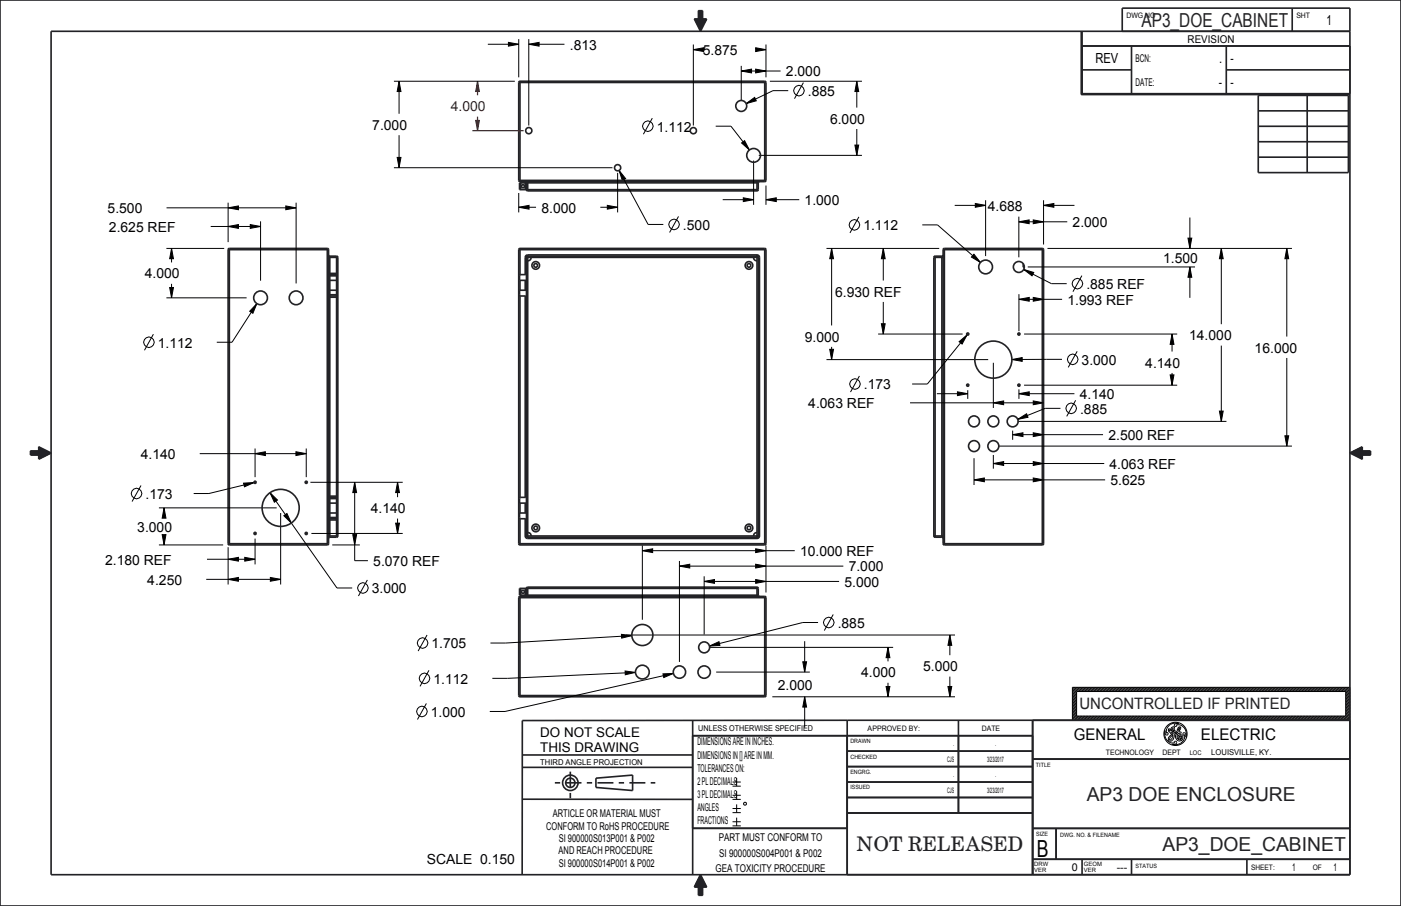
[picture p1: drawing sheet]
<svg xmlns="http://www.w3.org/2000/svg" width="432mm" height="279mm" viewBox="0 0 432 279" stroke-linecap="round" stroke-linejoin="round" font-family="sans-serif">
<g fill="none" stroke="#000" stroke-width=".31">
<path d="M156.7 13.1l3.2 .6-3.2 .5zM163 13.7l3.2-.6v1.1zM213.7 15.3l3.2-.6v1.2zM232.9 14.7l3.2 .6-3.2 .6zM123 25.1l.6 3.1h-1.2zM201 36.4l-2.7 5M228.5 21.9l3.1-.6v1.2zM230 31.9l2.6-1.9 .5 1.1zM232.9 21.3l3.2 .6-3.2 .6zM247.6 25.5l-2.7 4.9M264.1 25.1l.6 3.1h-1.2zM122.4 48.5h1.2l-.6 3.2z"/>
<path d="M190.8 52.6l2 2.5-1 .5zM228.6 44.1l.9-.7 1.5 2.8zM263.5 44.7h1.2l-.6 3.2zM52.9 76.6l.6 3.2h-1.2zM70.3 69.8l3.2-.5v1.1zM70.3 64.1l3.2-.6v1.2zM77.1 69.3l3.2 .5-3.2 .6zM88.1 63.5l3.2 .6-3.2 .6zM159.9 63.9l3.2-.6v1.2zM187.2 63.3l3.2 .6-3.2 .6zM209.1 66.7l-2.7 5M229.1 61l3.2 .6-3.2 .6z"/>
<path d="M236.1 61.6l3.2-.6v1.2zM256.3 76.6l.6 3.2h-1.2zM264.7 66.9l-2.7 4.9M272.2 76.6l.6 3.2h-1.1zM300.2 78.4l2 2.5-2.8-1.6zM300.6 62.8l3.2 .5-3.2 .6zM314 68.4l3.2-.6v1.2zM318.5 67.8l3.1 .6-3.1 .6zM321.6 63.3l3.2-.5v1.1zM366.1 73.4h1.2l-.6 3.2zM376.4 76.6l.6 3.2h-1.2zM396.6 76.6l.6 3.2h-1.2z"/>
<path d="M52.3 88.7h1.2l-.6 3.2zM79.2 93.6l-1.3 3-.9-.6zM271.7 99.8h1.1l-.6 3.2zM314 92.3l3.2-.6v1.2zM315.5 83.1l3.1 .9-.5 1.1zM318.5 91.7l3.1 .6-3.1 .6zM333.4 85l-2.7 5M366.7 82.3l.6 3.2h-1.2zM47.3 103.1l-2.8 4.9M255.7 107.7h1.2l-.6 3.2zM264.9 115.9l-2.8 5M295.6 105.4l2.5-2.1-1.6 2.8z"/>
<path d="M311.9 110.9l3.1-.6v1.1zM332 108.3l-2.8 5M360.7 115.6h1.1l-.6 3.2zM361.2 103l.6 3.2h-1.1zM78.6 139.9l3.2-.6v1.2zM91.2 139.3l3.2 .6-3.2 .6zM295.1 120.8l3.2 .6-3.2 .6zM306.2 124.2l3.1-.6v1.2zM312.1 134l3.2-.5v1.1zM313.7 129.3l2.7-1.7 .4 1.1zM314 121.4l3.2-.6v1.2zM318.5 133.5l3.1 .5-3.1 .6z"/>
<path d="M318.5 123.6l3.1 .6-3.1 .6zM331.5 123.5l-2.7 4.9M375.8 126.8h1.2l-.6 3.2zM396 134.4h1.2l-.6 3.2zM43.5 149.7l-2.8 5M50.6 156.6l.5 3.2h-1.1zM75.1 149l3.2-.2-3 1.3zM83.2 151.9l2.3 2.3-.9 .7zM87.5 159l.9-.6 1.4 2.9zM109.3 148.7l.6 3.2h-1.2zM122.5 148.7l.6 3.2h-1.2zM300.2 148l3.2-.6v1.2z"/>
<path d="M306.2 142.9l3.1-.5v1.1zM318.5 147.4l3.1 .6-3.1 .6zM318.5 142.4l3.1 .5-3.1 .6zM50 164.9h1.1l-.5 3.2zM70.3 178.7l3.2-.6v1.2zM70.3 172.5l3.2-.6v1.2zM75.4 171.9l3.2 .6-3.2 .6zM83.3 178.1l3.2 .6-3.2 .6zM108.7 164.9h1.2l-.6 3.2zM113.2 178.9l-2.7 4.9M121.9 161.3h1.2l-.6 3.2zM198 169.8l3.2-.6v1.2z"/>
<path d="M209.4 174.6l3.2-.6v1.2zM217 179.3l3.2-.6v1.2zM232.9 178.7l3.2 .6-3.2 .6zM232.9 174l3.2 .6-3.2 .6zM232.9 169.2l3.2 .6-3.2 .6zM131.6 195.8l-2.7 5M191.5 195.6l3.2 .4-3.1 .8zM218.7 199.2l2.9-1.3 .3 1.1zM256.8 189.5l-2.7 5M273.7 199.6l.6 3.2h-1.2zM292.8 195.8l.5 3.2h-1.1zM131.4 216.9l-2.7 5"/>
<path d="M132.2 206.7l-2.7 5M192.7 206.9l3.2 .5-3.2 .7zM204.3 207.8l3.3-.1-3 1.3zM247.4 204.1h1.2l-.6 3.2zM248 214.9l.6 3.2h-1.2zM273.1 211.7h1.2l-.6 3.2zM292.2 211.7h1.1l-.5 3.2zM330.5 212h85.6v10.1h-85.6zM330.9 212l-.4 .4M331.4 212l-.9 .8M331.8 213.3h83v7.5h-83zM331.8 219.8l-1.3 1.3"/>
<path d="M331.8 219.3l-1.3 1.3M331.8 218.9l-1.3 1.3M331.8 218.4l-1.3 1.3M331.8 217.9l-1.3 1.3M331.8 217.5l-1.3 1.3M331.8 217l-1.3 1.3M331.8 216.6l-1.3 1.3M331.8 216.1l-1.3 1.3M331.8 215.7l-1.3 1.3M331.8 215.2l-1.3 1.3M331.8 214.7l-1.3 1.3M331.8 214.3l-1.3 1.3"/>
<path d="M331.8 213.8l-1.3 1.3M331.8 213.4l-1.3 1.3M331.8 212l-1.3 1.3M332.3 212l-1.8 1.7M332.8 212l-2.3 2.2M333.2 212l-1.3 1.3M333.7 212l-1.3 1.3M334.1 212l-1.3 1.3M334.6 212l-1.3 1.3M335.1 212l-1.3 1.3M335.5 212l-1.3 1.3M336 212l-1.3 1.3"/>
<path d="M336.4 212l-1.3 1.3M336.9 212l-1.3 1.3M337.3 212l-1.3 1.3M337.8 212l-1.3 1.3M338.3 212l-1.3 1.3M338.7 212l-1.3 1.3M339.2 212l-1.3 1.3M339.6 212l-1.3 1.3M340.1 212l-1.3 1.3M340.5 212l-1.2 1.3M341 212l-1.3 1.3M341.5 212l-1.3 1.3"/>
<path d="M341.9 212l-1.3 1.3M342.4 212l-1.3 1.3M342.8 212l-1.3 1.3M343.3 212l-1.3 1.3M343.8 212l-1.3 1.3M344.2 212l-1.3 1.3M344.7 212l-1.3 1.3M345.1 212l-1.3 1.3M345.6 212l-1.3 1.3M346 212l-1.2 1.3M346.5 212l-1.3 1.3M347 212l-1.3 1.3"/>
<path d="M347.4 212l-1.3 1.3M347.9 212l-1.3 1.3M348.3 212l-1.3 1.3M348.8 212l-1.3 1.3M349.3 212l-1.3 1.3M349.7 212l-1.3 1.3M350.2 212l-1.3 1.3M350.6 212l-1.3 1.3M351.1 212l-1.3 1.3M351.5 212l-1.2 1.3M352 212l-1.3 1.3M352.5 212l-1.3 1.3"/>
<path d="M352.9 212l-1.3 1.3M353.4 212l-1.3 1.3M353.8 212l-1.3 1.3M354.3 212l-1.3 1.3M354.8 212l-1.3 1.3M355.2 212l-1.3 1.3M355.7 212l-1.3 1.3M356.1 212l-1.3 1.3M356.6 212l-1.3 1.3M357 212l-1.3 1.3M357.5 212l-1.3 1.3M358 212l-1.3 1.3"/>
<path d="M358.4 212l-1.3 1.3M358.9 212l-1.3 1.3M359.3 212l-1.3 1.3M359.8 212l-1.3 1.3M360.3 212l-1.3 1.3M360.7 212l-1.3 1.3M361.2 212l-1.3 1.3M361.6 212l-1.3 1.3M362.1 212l-1.3 1.3M362.5 212l-1.3 1.3M363 212l-1.3 1.3M363.5 212l-1.3 1.3"/>
<path d="M363.9 212l-1.3 1.3M364.4 212l-1.3 1.3M364.8 212l-1.3 1.3M365.3 212l-1.3 1.3M365.7 212l-1.2 1.3M366.2 212l-1.3 1.3M366.7 212l-1.3 1.3M367.1 212l-1.3 1.3M367.6 212l-1.3 1.3M368 212l-1.3 1.3M368.5 212l-1.3 1.3M369 212l-1.3 1.3"/>
<path d="M369.4 212l-1.3 1.3M369.9 212l-1.3 1.3M370.3 212l-1.3 1.3M370.8 212l-1.3 1.3M371.2 212l-1.2 1.3M371.7 212l-1.3 1.3M372.2 212l-1.3 1.3M372.6 212l-1.3 1.3M373.1 212l-1.3 1.3M373.5 212l-1.3 1.3M374 212l-1.3 1.3M374.5 212l-1.3 1.3"/>
<path d="M374.9 212l-1.3 1.3M375.4 212l-1.3 1.3M375.8 212l-1.3 1.3M376.3 212l-1.3 1.3M376.7 212l-1.3 1.3M377.2 212l-1.3 1.3M377.7 212l-1.3 1.3M378.1 212l-1.3 1.3M378.6 212l-1.3 1.3M379 212l-1.3 1.3M379.5 212l-1.3 1.3M380 212l-1.3 1.3"/>
<path d="M380.4 212l-1.3 1.3M380.9 212l-1.3 1.3M381.3 212l-1.3 1.3M381.8 212l-1.3 1.3M382.2 212l-1.3 1.3M382.7 212l-1.3 1.3M383.2 212l-1.3 1.3M383.6 212l-1.3 1.3M384.1 212l-1.3 1.3M384.5 212l-1.3 1.3M385 212l-1.3 1.3M385.5 212l-1.3 1.3"/>
<path d="M385.9 212l-1.3 1.3M386.4 212l-1.3 1.3M386.8 212l-1.3 1.3M387.3 212l-1.3 1.3M387.7 212l-1.3 1.3M388.2 212l-1.3 1.3M388.7 212l-1.3 1.3M389.1 212l-1.3 1.3M389.6 212l-1.3 1.3M390 212l-1.3 1.3M390.5 212l-1.3 1.3M390.9 212l-1.2 1.3"/>
<path d="M391.4 212l-1.3 1.3M391.9 212l-1.3 1.3M392.3 212l-1.3 1.3M392.8 212l-1.3 1.3M393.2 212l-1.3 1.3M393.7 212l-1.3 1.3M394.2 212l-1.3 1.3M394.6 212l-1.3 1.3M395.1 212l-1.3 1.3M395.5 212l-1.3 1.3M396 212l-1.3 1.3M396.4 212l-1.2 1.3"/>
<path d="M396.9 212l-1.3 1.3M397.4 212l-1.3 1.3M397.8 212l-1.3 1.3M398.3 212l-1.3 1.3M398.7 212l-1.3 1.3M399.2 212l-1.3 1.3M399.7 212l-1.3 1.3M400.1 212l-1.3 1.3M400.6 212l-1.3 1.3M401 212l-1.3 1.3M401.5 212l-1.3 1.3M401.9 212l-1.3 1.3"/>
<path d="M402.4 212l-1.3 1.3M402.9 212l-1.3 1.3M403.3 212l-1.3 1.3M403.8 212l-1.3 1.3M404.2 212l-1.3 1.3M404.7 212l-1.3 1.3M405.2 212l-1.3 1.3M405.6 212l-1.3 1.3M406.1 212l-1.3 1.3M406.5 212l-1.3 1.3M407 212l-1.3 1.3M407.4 212l-1.3 1.3"/>
<path d="M407.9 212l-1.3 1.3M408.4 212l-1.3 1.3M408.8 212l-1.3 1.3M409.3 212l-1.3 1.3M409.7 212l-1.3 1.3M410.2 212l-1.3 1.3M410.7 212l-1.3 1.3M411.1 212l-1.3 1.3M411.6 212l-1.3 1.3M412 212l-1.3 1.3M412.5 212l-1.3 1.3M412.9 212l-1.3 1.3"/>
<path d="M413.4 212l-1.3 1.3M413.9 212l-1.3 1.3M414.3 212l-1.3 1.3M414.8 212l-1.3 1.3M415.2 212l-1.3 1.3M415.7 212l-1.3 1.3M416.1 219.8l-2.3 2.3M416.1 219.4l-1.3 1.3M416.1 218.9l-1.3 1.3M416.1 218.5l-1.3 1.3M416.1 218l-1.3 1.3M416.1 217.6l-1.3 1.3"/>
<path d="M416.1 217.1l-1.3 1.3M416.1 216.6l-1.3 1.3M416.1 216.2l-1.3 1.3M416.1 215.7l-1.3 1.3M416.1 215.3l-1.3 1.3M416.1 214.8l-1.3 1.3M416.1 214.4l-1.3 1.2M416.1 213.9l-1.3 1.3M416.1 213.4l-1.3 1.3M416.1 213l-1.3 1.3M416.1 212.5l-1.3 1.3M416.1 212.1l-1.3 1.3"/>
<path d="M331.8 220.7l-1.3 1.3M331.8 220.2l-1.3 1.3M332.1 220.8l-1.3 1.3M332.6 220.8l-1.3 1.3M333.1 220.8l-1.3 1.3M333.5 220.8l-1.3 1.3M334 220.8l-1.3 1.3M334.4 220.8l-1.3 1.3M334.9 220.8l-1.3 1.3M335.4 220.8l-1.3 1.3M335.8 220.8l-1.3 1.3M336.3 220.8l-1.3 1.3"/>
<path d="M336.7 220.8l-1.3 1.3M337.2 220.8l-1.3 1.3M337.6 220.8l-1.3 1.3M338.1 220.8l-1.3 1.3M338.6 220.8l-1.3 1.3M339 220.8l-1.3 1.3M339.5 220.8l-1.3 1.3M339.9 220.8l-1.3 1.3M340.4 220.8l-1.3 1.3M340.8 220.8l-1.2 1.3M341.3 220.8l-1.3 1.3M341.8 220.8l-1.3 1.3"/>
<path d="M342.2 220.8l-1.3 1.3M342.7 220.8l-1.3 1.3M343.1 220.8l-1.3 1.3M343.6 220.8l-1.3 1.3M344.1 220.8l-1.3 1.3M344.5 220.8l-1.3 1.3M345 220.8l-1.3 1.3M345.4 220.8l-1.3 1.3M345.9 220.8l-1.3 1.3M346.3 220.8l-1.2 1.3M346.8 220.8l-1.3 1.3M347.3 220.8l-1.3 1.3"/>
<path d="M347.7 220.8l-1.3 1.3M348.2 220.8l-1.3 1.3M348.6 220.8l-1.3 1.3M349.1 220.8l-1.3 1.3M349.6 220.8l-1.3 1.3M350 220.8l-1.3 1.3M350.5 220.8l-1.3 1.3M350.9 220.8l-1.3 1.3M351.4 220.8l-1.3 1.3M351.8 220.8l-1.3 1.3M352.3 220.8l-1.3 1.3M352.8 220.8l-1.3 1.3"/>
<path d="M353.2 220.8l-1.3 1.3M353.7 220.8l-1.3 1.3M354.1 220.8l-1.3 1.3M354.6 220.8l-1.3 1.3M355.1 220.8l-1.3 1.3M355.5 220.8l-1.3 1.3M356 220.8l-1.3 1.3M356.4 220.8l-1.3 1.3M356.9 220.8l-1.3 1.3M357.3 220.8l-1.3 1.3M357.8 220.8l-1.3 1.3M358.3 220.8l-1.3 1.3"/>
<path d="M358.7 220.8l-1.3 1.3M359.2 220.8l-1.3 1.3M359.6 220.8l-1.3 1.3M360.1 220.8l-1.3 1.3M360.6 220.8l-1.3 1.3M360.9 227.2l.6-.5a1.71 1.71 0 0 1-.9 1.5l-.1-.3zM361 220.8l-1.3 1.3M361.4 224.5l.2 .1-.1 .3-.5 .6zM361.5 220.8l-1.3 1.3M361.9 220.8l-1.3 1.3M362 229h.1M362.4 220.8l-1.3 1.3"/>
<path d="M362.5 223.6l.1 .1M362.6 223.6h-.1M362.6 223.6a2.74 2.74 0 0 1 2.9 3.8M362.6 223.7h.1M362.7 223.7h.1M362.7 223.7h-.1M362.7 223.7a.43 .43 0 0 1-.4 .3 .43 .43 0 0 1-.4-.4 .43 .43 0 0 1 .4-.4l1-.1a2.68 2.68 0 0 0-3.7 3v-.2a.44 .44 0 0 1 .4 .5 .44 .44 0 0 1-.4 .4 .44 .44 0 0 1-.4-.4l-.1-1.1a2.67 2.67 0 0 0 3 3.7h-.1M362.8 220.8l-1.3 1.3M363.3 220.8l-1.3 1.3M363.5 227.4v.1M363.5 227.4v-.2a.36 .36 0 0 1 .5 .4 .36 .36 0 0 1-.5 .2 .75 .75 0 0 1 0-1.3 .75 .75 0 0 1 1.1 .7 1.19 1.19 0 0 1-1.4 1.3 1.19 1.19 0 0 1-.9-1.7l.8-.9a1.52 1.52 0 0 0-1.3 1.7 .84 .84 0 0 1-.9 1 .84 .84 0 0 1-.8-1l.4-.6 1.1-.7h-.6l-.3-.5a.59 .59 0 0 1-.6-.4 .59 .59 0 0 1 .3-.7l-.1 .5 .4 .3 .4-1.1 .4-.3 .4 .1a1.34 1.34 0 0 1-.8 1.7 .63 .63 0 0 0 .8-.7l.3 .1-.3 .8 1-.6a.94 .94 0 0 1 .9-1.3v.7l-.5 .7 .8 .4a1.39 1.39 0 0 0-1.3 1.5 .68 .68 0 0 0 1 .6 .68 .68 0 0 0 0-1.2l-.3 .1v.4M363.5 227.4h.1"/>
<path d="M363.5 227.5h.1M363.5 224.4v.4l-.3 .4zM363.8 220.8l-1.3 1.3M364.2 220.8l-1.3 1.3M364.7 220.8l-1.3 1.3M365.1 220.8l-1.3 1.3M365.5 227.3a.8 .8 0 0 0 0-.9 .8 .8 0 0 0-.8-.3 .34 .34 0 0 0-.2 .4 .34 .34 0 0 0 .5 .2v-.1a2.26 2.26 0 0 1-2.2 3l-1.5-.1a.8 .8 0 0 0 .9 .1 .8 .8 0 0 0 .4-.9 .34 .34 0 0 0-.5-.1 .34 .34 0 0 0-.2 .4h.1M365.6 220.8l-1.3 1.3M366 220.8l-1.2 1.3M366.5 220.8l-1.3 1.3M367 220.8l-1.3 1.3M367.4 220.8l-1.3 1.3"/>
<path d="M367.9 220.8l-1.3 1.3M368.3 220.8l-1.3 1.3M368.8 220.8l-1.3 1.3M369.3 220.8l-1.3 1.3M369.7 220.8l-1.3 1.3M370.2 220.8l-1.3 1.3M370.6 220.8l-1.3 1.3M371.1 220.8l-1.3 1.3M371.5 220.8l-1.2 1.3M372 220.8l-1.3 1.3M372.5 220.8l-1.3 1.3M372.9 220.8l-1.3 1.3"/>
<path d="M373.4 220.8l-1.3 1.3M373.8 220.8l-1.3 1.3M374.3 220.8l-1.3 1.3M374.8 220.8l-1.3 1.3M375.2 220.8l-1.3 1.3M375.7 220.8l-1.3 1.3M376.1 220.8l-1.3 1.3M376.6 220.8l-1.3 1.3M377 220.8l-1.3 1.3M377.5 220.8l-1.3 1.3M378 220.8l-1.3 1.3M378.4 220.8l-1.3 1.3"/>
<path d="M378.9 220.8l-1.3 1.3M379.3 220.8l-1.3 1.3M379.8 220.8l-1.3 1.3M380.3 220.8l-1.3 1.3M380.7 220.8l-1.3 1.3M381.2 220.8l-1.3 1.3M381.6 220.8l-1.3 1.3M382.1 220.8l-1.3 1.3M382.5 220.8l-1.3 1.3M383 220.8l-1.3 1.3M383.5 220.8l-1.3 1.3M383.9 220.8l-1.3 1.3"/>
<path d="M384.4 220.8l-1.3 1.3M384.8 220.8l-1.3 1.3M385.3 220.8l-1.3 1.3M385.8 220.8l-1.3 1.3M386.2 220.8l-1.3 1.3M386.7 220.8l-1.3 1.3M387.1 220.8l-1.3 1.3M387.6 220.8l-1.3 1.3M388 220.8l-1.3 1.3M388.5 220.8l-1.3 1.3M389 220.8l-1.3 1.3M389.4 220.8l-1.3 1.3"/>
<path d="M389.9 220.8l-1.3 1.3M390.3 220.8l-1.3 1.3M390.8 220.8l-1.3 1.3M391.2 220.8l-1.2 1.3M391.7 220.8l-1.3 1.3M392.2 220.8l-1.3 1.3M392.6 220.8l-1.3 1.3M393.1 220.8l-1.3 1.3M393.5 220.8l-1.3 1.3M394 220.8l-1.3 1.3M394.5 220.8l-1.3 1.3M394.9 220.8l-1.3 1.3"/>
<path d="M395.4 220.8l-1.3 1.3M395.8 220.8l-1.3 1.3M396.3 220.8l-1.3 1.3M396.7 220.8l-1.2 1.3M397.2 220.8l-1.3 1.3M397.7 220.8l-1.3 1.3M398.1 220.8l-1.3 1.3M398.6 220.8l-1.3 1.3M399 220.8l-1.3 1.3M399.5 220.8l-1.3 1.3M400 220.8l-1.3 1.3M400.4 220.8l-1.3 1.3"/>
<path d="M400.9 220.8l-1.3 1.3M401.3 220.8l-1.3 1.3M401.8 220.8l-1.3 1.3M402.2 220.8l-1.3 1.3M402.7 220.8l-1.3 1.3M403.2 220.8l-1.3 1.3M403.6 220.8l-1.3 1.3M404.1 220.8l-1.3 1.3M404.5 220.8l-1.3 1.3M405 220.8l-1.3 1.3M405.5 220.8l-1.3 1.3M405.9 220.8l-1.3 1.3"/>
<path d="M406.4 220.8l-1.3 1.3M406.8 220.8l-1.3 1.3M407.3 220.8l-1.3 1.3M407.7 220.8l-1.3 1.3M408.2 220.8l-1.3 1.3M408.7 220.8l-1.3 1.3M409.1 220.8l-1.3 1.3M409.6 220.8l-1.3 1.3M410 220.8l-1.3 1.3M410.5 220.8l-1.3 1.3M411 220.8l-1.3 1.3M411.4 220.8l-1.3 1.3"/>
<path d="M411.9 220.8l-1.3 1.3M412.3 220.8l-1.3 1.3M412.8 220.8l-1.3 1.3M413.2 220.8l-1.3 1.3M413.7 220.8l-1.3 1.3M414.2 220.8l-1.3 1.3M414.6 220.8l-1.3 1.3M416.1 221.7l-.5 .4M416.1 221.2l-.9 .9M416.1 220.8l-1.4 1.3M416.1 220.3l-1.9 1.8"/>
<circle cx="199.6" cy="38.9" r="1.62"/>
<circle cx="246.2" cy="28" r="1.62"/>
<circle cx="207.7" cy="69.2" r="1.62"/>
<circle cx="263.3" cy="69.4" r="1.62"/>
<circle cx="332" cy="87.5" r="1.62"/>
<circle cx="45.9" cy="105.5" r="1.62"/>
<circle cx="263.5" cy="118.4" r="1.62"/>
<circle cx="330.6" cy="110.8" r="1.62"/>
<circle cx="330.1" cy="125.9" r="1.62"/>
<circle cx="42.1" cy="152.2" r="1.62"/>
<circle cx="111.8" cy="181.3" r="1.62"/>
<circle cx="130.2" cy="198.3" r="1.62"/>
<circle cx="255.4" cy="192" r="1.62"/>
<circle cx="130" cy="219.4" r="1.62"/>
<circle cx="130.8" cy="209.2" r="1.62"/>
<circle cx="362.3" cy="226.3" r="3.6"/>
</g>
<g fill="#000">
<path d="M156.7 13.1l3.2 .6-3.2 .5zM163 13.7l3.2-.6v1.1zM213.7 15.3l3.2-.6v1.2zM232.9 14.7l3.2 .6-3.2 .6zM123 25.1l.6 3.1h-1.2zM228.5 21.9l3.1-.6v1.2zM230 31.9l2.6-1.9 .5 1.1zM232.9 21.3l3.2 .6-3.2 .6zM264.1 25.1l.6 3.1h-1.2zM122.4 48.5h1.2l-.6 3.2zM190.8 52.6l2 2.5-1 .5zM228.6 44.1l.9-.7 1.5 2.8z"/>
<path d="M263.5 44.7h1.2l-.6 3.2zM52.9 76.6l.6 3.2h-1.2zM70.3 69.8l3.2-.5v1.1zM70.3 64.1l3.2-.6v1.2zM77.1 69.3l3.2 .5-3.2 .6zM88.1 63.5l3.2 .6-3.2 .6zM159.9 63.9l3.2-.6v1.2zM187.2 63.3l3.2 .6-3.2 .6zM229.1 61l3.2 .6-3.2 .6zM236.1 61.6l3.2-.6v1.2zM256.3 76.6l.6 3.2h-1.2zM272.2 76.6l.6 3.2h-1.1z"/>
<path d="M300.6 62.8l3.2 .5-3.2 .6zM314 68.4l3.2-.6v1.2zM318.5 67.8l3.1 .6-3.1 .6zM321.6 63.3l3.2-.5v1.1zM366.1 73.4h1.2l-.6 3.2zM376.4 76.6l.6 3.2h-1.2zM396.6 76.6l.6 3.2h-1.2zM52.3 88.7h1.2l-.6 3.2zM79.2 93.6l-1.3 3-.9-.6zM300.2 78.4l2 2.5-2.8-1.6zM314 92.3l3.2-.6v1.2zM315.5 83.1l3.1 .9-.5 1.1z"/>
<path d="M318.5 91.7l3.1 .6-3.1 .6zM366.7 82.3l.6 3.2h-1.2zM255.7 107.7h1.2l-.6 3.2zM271.7 99.8h1.1l-.6 3.2zM295.6 105.4l2.5-2.1-1.6 2.8zM311.9 110.9l3.1-.6v1.1zM361.2 103l.6 3.2h-1.1zM360.7 115.6h1.1l-.6 3.2zM78.6 139.9l3.2-.6v1.2zM91.2 139.3l3.2 .6-3.2 .6zM295.1 120.8l3.2 .6-3.2 .6zM306.2 124.2l3.1-.6v1.2z"/>
<path d="M312.1 134l3.2-.5v1.1zM313.7 129.3l2.7-1.7 .4 1.1zM314 121.4l3.2-.6v1.2zM318.5 133.5l3.1 .5-3.1 .6zM318.5 123.6l3.1 .6-3.1 .6zM375.8 126.8h1.2l-.6 3.2zM396 134.4h1.2l-.6 3.2zM50.6 156.6l.5 3.2h-1.1zM75.1 149l3.2-.2-3 1.3zM83.2 151.9l2.3 2.3-.9 .7zM109.3 148.7l.6 3.2h-1.2zM122.5 148.7l.6 3.2h-1.2z"/>
<path d="M300.2 148l3.2-.6v1.2zM306.2 142.9l3.1-.5v1.1zM318.5 147.4l3.1 .6-3.1 .6zM318.5 142.4l3.1 .5-3.1 .6zM50 164.9h1.1l-.5 3.2zM70.3 178.7l3.2-.6v1.2zM70.3 172.5l3.2-.6v1.2zM75.4 171.9l3.2 .6-3.2 .6zM83.3 178.1l3.2 .6-3.2 .6zM87.5 159l.9-.6 1.4 2.9zM108.7 164.9h1.2l-.6 3.2zM121.9 161.3h1.2l-.6 3.2z"/>
<path d="M198 169.8l3.2-.6v1.2zM209.4 174.6l3.2-.6v1.2zM217 179.3l3.2-.6v1.2zM232.9 178.7l3.2 .6-3.2 .6zM232.9 174l3.2 .6-3.2 .6zM232.9 169.2l3.2 .6-3.2 .6zM191.5 195.6l3.2 .4-3.1 .8zM218.7 199.2l2.9-1.3 .3 1.1zM273.7 199.6l.6 3.2h-1.2zM292.8 195.8l.5 3.2h-1.1zM192.7 206.9l3.2 .5-3.2 .7zM204.3 207.8l3.3-.1-3 1.3z"/>
<path d="M248 214.9l.6 3.2h-1.2zM247.4 204.1h1.2l-.6 3.2zM273.1 211.7h1.2l-.6 3.2zM292.2 211.7h1.1l-.5 3.2z"/>
</g>
<path d="M147.2 25.1l.6 3.1h-1.2z" fill="#900"/>
<path d="M147.2 25.1l.6 3.1h-1.2z" fill="none" stroke="#900" stroke-width=".31"/>
<path d="M146.6 37.1h1.2l-.6 3.2z" fill="#900"/>
<path d="M146.6 37.1h1.2l-.6 3.2z" fill="none" stroke="#900" stroke-width=".31"/>
<g fill="none" stroke="#222226" stroke-width=".51">
<path d="M0 0h431.8v279.4h-431.8zM214 5.8v.1M214.3 5.8l-.2 .2M214.5 5.8l-.3 .4M214.7 5.8l-.5 .5M214.9 5.8l-.6 .6M215.1 5.8l-.7 .8M215.3 3.3v2.5h-1.3M215.3 3.3h1.2M215.3 3.3h.1M215.5 3.3l-.2 .2M215.7 3.3l-.4 .5"/>
<path d="M215.9 9.3l-.1 .1M215.9 3.3l-.6 .7M216 9l-.3 .3M216.2 3.3l-.9 .9M216.2 8.7l-.5 .5M216.3 8.3l-.7 .8M216.4 3.3l-1.1 1.1M216.5 8l-.9 .9M216.5 3.3l-1.2 1.3M216.5 3.6l-1.2 1.2M216.5 3.8l-1.2 1.2M216.5 4l-1.2 1.3"/>
<path d="M216.5 4.2l-1.2 1.3M216.5 4.4l-1.2 1.3M216.5 4.6l-2.1 2.1M216.5 4.9l-2 2M216.5 5.1l-1.9 1.9M216.5 5.3l-1.8 1.9M216.5 5.5l-1.8 1.8M216.5 5.7l-1.7 1.8M216.5 3.3v2.5h1.3l-1.9 3.9-1.9-3.9M216.6 5.8l-1.7 1.8M216.7 7.7l-1.2 1.1M216.8 7.4l-1.3 1.3"/>
<path d="M216.8 5.8l-1.9 1.9M217.1 5.8l-2.1 2.1M217.3 5.8l-2.2 2.2M217.5 6.5l-2.1 2.1M217.5 5.8l-2.3 2.4M217.7 6.1l-2.4 2.4M217.7 5.8l-2.5 2.5M333.2 14.2h82.9M333.2 9.7v19.5h82.8M333.5 9.7v19.5M345.9 9.7v-7.2h70.2v267.2h-400.4v-260h400.4M348.7 14.2v14.7"/>
<path d="M378 14.2v14.7M398.3 2.5v7.2M159.9 25.4v30.2M159.9 25.4h76.2M160.3 25.1l-.4 .3M160.3 25.1v30.9M160.3 25.1h75.4M235.7 25.1l.4 .3M235.7 25.1v30.9M236.1 25.4v30.2M333.2 28.9h82.9M333.5 21.5h15.2"/>
<path d="M378 21.5h38.1M387.8 29.4h27.8v23.8h-27.8zM387.8 34.2h27.8M387.8 38.9h27.8M402.9 29.4v23.8M159.9 55.6l.4 .4M159.9 55.6h76.2M160.3 56h75.4M160.5 56.4v2.1M161.9 56l.4 .4v2.1l.3 .4M161.9 56.4v2.1M162.6 56v2.9"/>
<path d="M162.6 58.9h70.7M233.3 56v2.9M233.7 58.5l-.4 .4M233.7 56.4h-73.6v2.1h73.6M233.7 56.4v2.1M234.1 56l-.4 .4M236.1 55.6l-.4 .4M387.8 43.7h27.8M387.8 48.5h27.8M70.3 77h31M70.3 77v90.7M70.7 76.6l-.4 .4"/>
<path d="M70.7 76.6h30.2M70.7 76.6v91.5M100.9 76.6l.4 .4M100.9 76.6v91.5M101.3 78.6l.3 .4M101.3 79.4h2.8M101.3 77v90.7M101.6 79h2.1M101.6 79v86.7M103.7 79l.4 .4M103.7 79v86.7M104.1 79.4v85.9"/>
<path d="M159.9 77v90.7M159.9 77h76.2M160.3 76.6l-.4 .4M160.3 76.6v8.2M160.3 76.6h75.4M161.9 79.4v5.3M161.9 79.4h72.2M162.3 79.2l.3-.2h70.7l.3 .2 .1 86.1-.2 .3-70.9 .1-.3-.2zM162.6 78.6l-.5 .2-.2 .6M162.6 78.6v87.5M162.6 78.6h70.7M233.3 78.6l.6 .2 .2 .6"/>
<path d="M233.3 78.6v87.5M234.1 79.4v85.9M235.7 76.6l.4 .4M235.7 76.6v91.5M236.1 77v90.7M287.8 79.4h2.9M287.8 79.4v85.9M288.2 79l-.4 .4M288.2 79h2.1M288.2 79v86.7M290.3 79v86.7M290.7 78.6l-.4 .4"/>
<path d="M290.7 77h30.9M290.7 77v90.7M291.1 76.6l-.4 .4M291.1 76.6h30.2M291.1 76.6v91.5M321.3 76.6l.3 .4M321.3 76.6v91.5M321.6 77v90.7M101.6 91.3h2.1M101.6 89.5h2.1M101.6 86.5h2.1M101.6 84.7h2.1"/>
<path d="M101.6 91.7h2.1M101.6 90.9h2.1M101.6 85.1h2.1M101.6 84.3h2.1M160.3 86.5v3M160.3 91.2v62.3M161.9 91.3l.4 .4M161.9 84.7l-1.7 .2-.1 1.6h2.2M161.9 86.5v3M161.9 91.3v62.1M162.3 84.3l-.4 .4M162.3 89.5h-2.2l.1 1.6 1.7 .2"/>
<path d="M9.4 139.1v1.2h2.5v1.3l3.8-1.9M9.4 139.1h2.5v-1.3l3.8 1.9M9.4 139.1h.1M9.6 139.1l-.2 .2M9.9 139.1l-.5 .4M10.1 139.1l-.7 .6M10.3 139.1l-.9 .9M10.5 139.1l-1.1 1.1M10.7 139.1l-1.3 1.2M10.9 139.1l-1.2 1.2M11.1 139.1l-1.2 1.2M11.4 139.1l-1.3 1.2"/>
<path d="M11.6 139.1l-1.3 1.2M11.8 139.1l-1.3 1.2M12 137.8h-.1M12.1 137.9l-.2 .2M12.3 138l-.4 .3M12.4 138l-.5 .5M12.5 138.1l-.6 .6M12.7 138.2l-.8 .7M12.8 138.2l-2.1 2.1M13 138.3l-2 2M13.1 138.4l-1.9 1.9M13.3 138.5l-1.9 1.8"/>
<path d="M13.4 138.5l-1.8 1.8M13.5 138.6l-1.7 1.7M13.7 138.7l-1.8 1.7M13.8 138.7l-1.9 1.9M14 138.8l-2.1 2.1M14.1 138.9l-2.2 2.2M14.3 139l-2.4 2.3M14.4 139l-2.5 2.5M14.6 139.1l-2.4 2.4M14.7 139.2l-2.1 2.1M14.8 139.2l-1.8 1.9M15 139.3l-1.5 1.5"/>
<path d="M15.1 139.4l-1.2 1.2M15.3 139.5l-1 .9M15.4 139.5l-.6 .7M15.6 139.6l-.4 .4M15.7 139.7l-.1 .1M416.1 139.7l3.8 1.9v-1.3h2.5M416.1 139.7l3.8-1.9v1.3h2.5v1.2M416.1 139.7h.1M416.6 139.4l-.4 .4M417 139.2l-.6 .7M417.4 139l-.9 .9M417.8 138.8l-1.2 1.2"/>
<path d="M418.3 138.6l-1.5 1.5M418.7 138.4l-1.8 1.7M419.1 138.2l-2 2M419.6 137.9l-2.4 2.4M419.9 137.9l-2.5 2.5M419.9 138.1l-2.4 2.3M419.9 138.3l-2.2 2.2M419.9 138.5l-2.1 2.1M419.9 138.7l-2 1.9M419.9 138.9l-1.8 1.8M420 139.1l-1.8 1.7M420.2 139.1l-1.8 1.8"/>
<path d="M420.4 139.1l-1.9 1.8M420.6 139.1l-1.9 1.9M420.8 139.1l-2 2M421 139.1l-2.1 2M421.2 139.1l-1.2 1.2M421.5 139.1l-1.3 1.2M421.7 139.1l-1.3 1.2M421.9 139.1l-1.3 1.2M422.1 139.1l-1.3 1.2M422.3 139.1l-1.2 1.2M422.4 139.2l-1.1 1.1M422.4 139.4l-.9 .9"/>
<path d="M422.4 139.6l-.7 .7M422.4 139.8l-.5 .5M101.6 160h2.1M101.6 158.2h2.1M101.6 155.2h2.1M101.6 153.4h2.1M101.6 159.6h2.1M101.6 153.8h2.1M101.6 153h2.1M160.3 155.2v3M160.3 159.9v8.2M161.9 160l.4 .4"/>
<path d="M161.9 153.4l-1.7 .2-.1 1.6h2.2M161.9 155.2v3M161.9 160v5.3M162.3 153l-.4 .4M162.3 158.2h-2.2l.1 1.6 1.7 .2M419.9 141.1l-.4 .3M419.9 140.5l-.8 .7M419.9 140.7l-.7 .6M419.9 140.9l-.5 .5M419.9 141.3l-.2 .2M419.9 141.5l-.1 .1M422.4 140.1l-.3 .2"/>
<path d="M422.4 140.3h-.1M70.3 167.7l.4 .4M70.3 167.7h31M70.7 168.1h30.2M101.3 167.7l-.4 .4M101.3 165.3h2.8M101.6 165.7l-.3 .4M101.6 165.7h2.1M101.6 160.4h2.1M104.1 165.3l-.4 .4M159.9 167.7l.4 .4M159.9 167.7h76.2"/>
<path d="M160.3 168.1h75.4M161.9 165.3l.2 .5 .5 .3M161.9 165.3h72.2M162.6 166.1h70.7M234.1 165.3l-.2 .5-.6 .3M236.1 167.7l-.4 .4M287.8 165.3l.4 .4M287.8 165.3h2.9M288.2 165.7h2.1M290.3 165.7l.4 .4M290.7 167.7l.4 .4M290.7 167.7h30.9"/>
<path d="M291.1 168.1h30.2M321.6 167.7l-.3 .4M159.9 184.3v30.2M159.9 184.3h76.2M160.3 183.9l-.4 .4M160.3 183.9v31M160.3 183.9h75.4M160.5 181.4v2.1M161.9 181.4v2.1M162.6 181.1l-.3 .3v2.1l-.4 .4M162.6 181.1v2.8M162.6 181.1h70.7"/>
<path d="M233.3 181.1l.4 .3M233.3 181.1v2.8M233.7 183.5l.4 .4M233.7 181.4h-73.6v2.1h73.6M233.7 181.4v2.1M235.7 183.9l.4 .4M235.7 183.9v31M236.1 184.3v30.2M159.9 214.5l.4 .4M159.9 214.5h76.2M160.3 214.9h75.4M236.1 214.5l-.4 .4"/>
<path d="M161 236.6h52.4M183.7 240l11.3-1v4.8l-11.3-1zM213.5 226.9h104.8M213.5 222.1v47.6M213.5 232.8h-52.5M261.1 222.1v47.6M261.1 231.6h57.2M261.1 236.4h57.2M295.4 222.1v28.6M318.3 234.1h97.8M318.3 222.1v47.6M416.1 222.1l-255.1 .1-.1 47.5"/>
<path d="M160.9 246.5h52.6M213.5 255.4h47.6M261.1 241.2h57.2M261.1 245.9h57.2M261.1 250.7h57.2M318.3 255.5h97.8M325.5 255.5v9.5M215.9 269.7l-1.9 3.9h1.3v2.5h1.2M215.9 269.7l1.9 3.9h-1.3v2.5M215.9 269.8h.1M216 269.9l-.4 .3M216.1 270.1l-.7 .6"/>
<path d="M216.1 270.2l-.9 .9M216.2 270.3l-1.2 1.2M216.3 270.5l-1.5 1.5M216.3 270.6l-1.7 1.8M216.4 270.8l-2 2M216.5 270.9l-2.4 2.4M216.5 273.7l-1.2 1.2M216.5 273.9l-1.2 1.3M216.5 274.1l-1.2 1.3M216.5 274.3l-1.2 1.3M216.5 274.5l-1.2 1.3M216.5 274.8l-1.2 1.2"/>
<path d="M216.5 275l-1.1 1.1M216.5 275.2l-.9 .9M216.5 275.4l-.7 .7M216.5 275.6l-.4 .5M216.5 275.8l-.2 .3M216.5 276v.1M216.6 271.1l-2.5 2.5M216.6 271.2l-2.3 2.4M216.7 271.4l-2.2 2.2M216.8 271.5l-2.1 2.1M216.8 271.6l-1.9 2M216.9 271.8l-1.8 1.8"/>
<path d="M217 271.9l-1.7 1.8M217.1 272.1l-1.8 1.8M217.1 272.2l-1.8 1.9M217.2 272.4l-1.9 1.9M217.3 272.5l-2 2M217.3 272.6l-2 2.1M217.4 272.8l-.7 .8M217.5 272.9l-.6 .7M217.6 273.1l-.5 .5M217.6 273.2l-.3 .4M217.7 273.4l-.2 .2M217.8 273.5l-.1 .1"/>
<path d="M318.3 265h97.8M333.5 265v4.7M348.7 265v4.7M384.3 265v4.7"/>
<circle cx="175.8" cy="241.4" r="2.38"/>
<circle cx="175.8" cy="241.4" r="1.43"/>
</g>
<path d="M171 241.4h31M175.8 246.2v-9.6" fill="none" stroke="#222226" stroke-width=".51" stroke-dasharray="1.6 1.6 4.9 1.6" stroke-linecap="butt"/>
<path d="M147.2 25.1v4.3M147.2 36v4.3M145.6 40.3h15.8" fill="none" stroke="#900" stroke-width=".38"/>
<g fill="none" stroke="#000" stroke-width=".31">
<path d="M150.4 13.7h9.5M159.9 12.1v11.7M163 12.1v26.6M163 13.7h11M213.7 13.7v25M213.7 15.3h1.3M234.8 15.3h1.3M236.1 13.7v10.1M121.4 25.1h37.3M123 25.1v10M220.6 38.9h4.7l5.7 7.3M228.5 21.9h12.1"/>
<path d="M228.5 20.3v10.8M237.3 25.1h28.4M242.9 28h-4.7l-8.2 3.9M264.1 25.1v8.1M264.1 39.8v8.1M121.4 51.7h67.4M123 41.7v10M159.9 59.5v6M190.4 53.3v12.2M190.8 52.6l8.9 16.6h4.7M232.3 49.5v13.7M233.9 47.9h31.8"/>
<path d="M236.1 57.2v6M51.3 76.6h17.8M51.3 64.1h40M52.9 76.6v4.3M64.9 69.8h15.4M70.3 62.5v12.2M80.3 68.3v18.3M91.3 62.5v24.9M159.9 63.9h5.3M185 63.9h5.4M222.7 61.6h9.6M236.1 61.6h10.2"/>
<path d="M254.7 76.6h34.8M256.3 76.6v23.8M272.2 76.6v9.9M284.3 69.4h4.7l13.2 11.5M294.2 63.3h9.6M303.8 61.7v17.3M314 66.8v12.6M314 68.4h14.9M321.6 61.7v13.7M321.6 63.3h9.6M322.8 76.6h75.4M366.7 67.1v9.5"/>
<path d="M376.4 76.6v23.4M396.6 76.6v27.2M51.3 91.9h24.7M52.9 87.5v4.4M79.2 93.6l-7.7 11.9h-4.7M272.2 93.1v9.9M314 90.7v11.4M314 92.3h13.3M315.5 83.1l8.6 4.4h4.7M316.8 82.3h51.5M366.7 82.3v9.6M254.7 110.9h49.9"/>
<path d="M256.3 107v3.9M270.6 103h26.1M298.1 103.3l-12.3 15.1h-4.7M306.2 111.9v13.9M315.6 118.8h47.2M315.6 103h47.2M327.3 110.8l-15.4 .1M361.2 103v5.4M361.2 115v3.8M376.4 106.6v23.4M396.6 110.4v27.2M61.6 139.9h32.8"/>
<path d="M78.6 138.3v8.8M94.4 138.3v8.8M280.5 124.2h41.1M288.7 121.4h9.6M298.3 120.3v2.7M307.7 137.6h90.5M312.1 134h27.9M312.1 132.8v2.8M313.7 130h64.3M314 121.4h17.1M314 120.1v2.9M326.8 125.9h-4.7l-8.4 3.4"/>
<path d="M49 156.6h36.3M50.6 156.6v2.4M78.3 148.8l-13.9 3.4h-4.7M83.2 151.9l20.6 29.4h4.7M86.5 158.2v22.1M95.7 148.7h28.4M109.3 148.7v24.2h4.1M122.5 148.7v4.6M122.5 159.9v4.6M300.2 148h40.4M300.2 141.3v8.3M306.2 142.9h34.1"/>
<path d="M306.2 140.3v4.2M49 168.1h19.8M50.6 165.6v2.5M63.6 178.7h22.9M63.8 172.5h14.8M70.3 168.8v11.5M78.6 166.1v8M96 164.5h28.1M102.4 168.1h8.5M198 168.2v22.9M198 169.8h47M209.4 173v31.1"/>
<path d="M209.4 174.6h50.5M217 177.7v18M217 179.3h41.6M236.1 168.2v14.5M192.9 195.8h101.4M194.7 196l-38.8 2.3h-4.7M218.6 199.6h56.7M248 197.7v9.6M252.1 192h-4.7l-28.7 7.2M273.7 199.6v4.4M292.8 195.8v6.3M195.9 207.4l-39.5 1.8h-4.7"/>
<path d="M207.6 207.7l-51.9 11.7h-4.7M220.7 207.3h28.9M238 214.9h56.3M248 214.9v9.5M273.7 210.6v4.3M292.8 208.7v6.2"/>
</g>
<!-- layer: ALL_3DNOTES_2DITEMS -->
<g fill="none" stroke="#000" stroke-width=".31">
<path d="M227 239.9v2.5M225.8 241.2h2.5M225.8 242.4h2.5M225.8 245.3h2.5M225.8 246.5h2.5M225.8 249.3h2.5M225.8 250.6h2.5M225.8 253.4h2.5M225.8 254.7h2.5M227 244v2.5M227 248.1v2.5M227 252.1v2.6"/>
<path d="M229.2 247.6l.6-.2 .2 .7-.6 .2z"/>
</g>
<!-- layer: STD_AXES -->
<g fill="none" stroke="#222226" stroke-width=".51">
<path d="M163.7 79.4l-.3 .7-.8 .3M232.3 79.4l.2 .7 .8 .3M315.4 81.3v1.1h.3M162.6 164.2l.8 .3 .3 .8M233.3 164.2l-.8 .3-.2 .8"/>
<circle cx="228.5" cy="32.7" r="1.69"/>
<circle cx="161.2" cy="57.4" r=".48"/>
<circle cx="163" cy="40.3" r=".95"/>
<circle cx="190.4" cy="51.7" r=".95"/>
<circle cx="213.7" cy="40.3" r=".95"/>
<circle cx="232.3" cy="47.9" r="2.12"/>
<circle cx="80.3" cy="91.9" r="2.12"/>
<circle cx="91.3" cy="91.9" r="2.12"/>
<circle cx="165.1" cy="81.9" r="1.18"/>
<circle cx="165.1" cy="81.9" r=".57"/>
<circle cx="230.8" cy="81.9" r="1.18"/>
<circle cx="230.8" cy="81.9" r=".57"/>
<circle cx="303.8" cy="82.3" r="2.12"/>
<circle cx="314" cy="82.3" r="1.69"/>
<circle cx="298.3" cy="118.8" r=".33"/>
<circle cx="298.3" cy="103" r=".33"/>
<circle cx="306.2" cy="110.9" r="5.7"/>
<circle cx="314" cy="103" r=".33"/>
<circle cx="314" cy="118.8" r=".33"/>
<circle cx="300.2" cy="130" r="1.69"/>
<circle cx="300.2" cy="137.6" r="1.69"/>
<circle cx="306.2" cy="130" r="1.69"/>
<circle cx="306.2" cy="137.6" r="1.69"/>
<circle cx="312.1" cy="130" r="1.69"/>
<circle cx="78.6" cy="148.7" r=".33"/>
<circle cx="86.5" cy="156.6" r="5.7"/>
<circle cx="94.4" cy="148.7" r=".33"/>
<circle cx="78.6" cy="164.5" r=".33"/>
<circle cx="94.4" cy="164.5" r=".33"/>
<circle cx="165.1" cy="162.8" r="1.18"/>
<circle cx="165.1" cy="162.8" r=".57"/>
<circle cx="230.8" cy="162.8" r="1.18"/>
<circle cx="230.8" cy="162.8" r=".57"/>
<circle cx="161.2" cy="182.5" r=".48"/>
<circle cx="198" cy="195.8" r="3.2"/>
<circle cx="217" cy="199.6" r="1.69"/>
<circle cx="198" cy="207.3" r="2.12"/>
<circle cx="209.4" cy="207.3" r="1.91"/>
<circle cx="217" cy="207.3" r="1.91"/>
</g>
<text font-size="7.3" x="319.5" y="264.2">B</text>
<text font-size="6.2" fill="#222226" x="264" y="262.5">NOT RELEASED</text>
<g font-size="5.9" fill="#222226">
<text x="351.8" y="8.4">AP3_DOE_CABINET</text>
<text x="335" y="247.1">AP3 DOE ENCLOSURE</text>
<text x="358.3" y="262.5">AP3_DOE_CABINET</text>
</g>
<g font-size="5">
<text x="331" y="228.2">GENERAL</text>
<text x="370.1" y="228.2">ELECTRIC</text>
</g>
<text font-size="4.9" fill="#222226" x="332.7" y="218.7">UNCONTROLLED IF PRINTED</text>
<g font-size="4.3">
<text x="408.9" y="7.7">1</text>
<text x="175.6" y="15.3">.813</text>
<text x="216.6" y="17">5.875</text>
<text x="242.2" y="23.6">2.000</text>
<text x="337.6" y="19.5">REV</text>
<text x="375.7" y="19.5">.</text>
<text x="379.2" y="19.5">-</text>
<text x="249" y="29.6">.885</text>
<text x="375.7" y="26.9">-</text>
<text x="379.2" y="26.9">-</text>
<text x="114.7" y="40">7.000</text>
<text x="202.4" y="40.6">1.112</text>
<text x="255.8" y="38.1">6.000</text>
<text x="33.2" y="65.7">5.500</text>
<text x="166.9" y="65.6">8.000</text>
<text x="248" y="63.2">1.000</text>
<text x="304.4" y="65">4.688</text>
<text x="33.6" y="71.5">2.625 REF</text>
<text x="210.5" y="70.9">.500</text>
<text x="266.1" y="71">1.112</text>
<text x="330.6" y="70.1">2.000</text>
<text x="358.5" y="81.1">1.500</text>
<text x="44.6" y="85.9">4.000</text>
<text x="334.8" y="89.1">.885 REF</text>
<text x="257.4" y="91.5">6.930 REF</text>
<text x="329" y="94">1.993 REF</text>
<text x="48.7" y="107.2">1.112</text>
<text x="248.1" y="105.3">9.000</text>
<text x="366.5" y="104.9">14.000</text>
<text x="333.4" y="112.5">3.000</text>
<text x="353" y="113.4">4.140</text>
<text x="386.7" y="108.7">16.000</text>
<text x="249.1" y="125.9">4.063 REF</text>
<text x="266.3" y="120.1">.173</text>
<text x="332.8" y="123.1">4.140</text>
<text x="332.9" y="127.6">.885</text>
<text x="341.6" y="135.7">2.500 REF</text>
<text x="43.4" y="141.6">4.140</text>
<text x="342" y="144.6">4.063 REF</text>
<text x="342.3" y="149.6">5.625</text>
<text x="44.8" y="153.8">.173</text>
<text x="114.3" y="158.3">4.140</text>
<text x="42.3" y="164">3.000</text>
<text x="246.6" y="171.5">10.000 REF</text>
<text x="32.4" y="174.1">2.180 REF</text>
<text x="115.1" y="174.6">5.070 REF</text>
<text x="261.6" y="176.2">7.000</text>
<text x="45.4" y="180.3">4.250</text>
<text x="114.6" y="183">3.000</text>
<text x="260.3" y="181">5.000</text>
<text x="258.2" y="193.6">.885</text>
<text x="133" y="200">1.705</text>
<text x="265.4" y="208.9">4.000</text>
<text x="284.5" y="207">5.000</text>
<text x="133.6" y="210.8">1.112</text>
<text x="239.8" y="212.7">2.000</text>
<text x="132.8" y="221.1">1.000</text>
<text x="131.5" y="266.4">SCALE 0.150</text>
</g>
<text font-size="4.3" fill="#900" x="138.9" y="34.3">4.000</text>
<g font-size="4.1">
<text x="166.5" y="227.3">DO NOT SCALE</text>
<text x="166.5" y="232">THIS DRAWING</text>
</g>
<g font-size="3.3">
<text x="366" y="13.1">REVISION</text>
<text x="350" y="19.1">BCN:</text>
<text x="350" y="26.5">DATE:</text>
<text x="214.9" y="229.9">DIMENSIONS ARE IN INCHES.</text>
<text x="214.9" y="233.9">DIMENSIONS IN [] ARE IN MM.</text>
<text x="214.9" y="238">TOLERANCES ON:</text>
<text x="214.9" y="242">2 PL DECIMALS</text>
<text x="214.9" y="246.1">3 PL DECIMALS</text>
<text x="214.9" y="250.2">ANGLES</text>
<text x="168.3" y="255.8">CONFORM TO RoHS PROCEDURE</text>
<text x="170.4" y="252">ARTICLE OR MATERIAL MUST</text>
<text x="214.9" y="254.2">FRACTIONS</text>
<text x="172.2" y="263.5">AND REACH PROCEDURE</text>
<text x="172.2" y="259.7">SI 900000S013P001 &amp; P002</text>
<text x="221.5" y="259.4">PART MUST CONFORM TO</text>
<text x="172.2" y="267.3">SI 900000S014P001 &amp; P002</text>
<text x="220.6" y="269">GEA TOXICITY PROCEDURE</text>
<text x="221.7" y="264.2">SI 900000S004P001 &amp; P002</text>
<text x="330.4" y="268.6">0</text>
<text x="344.2" y="268.6">---</text>
<text x="398.3" y="268.6">1</text>
<text x="411" y="268.6">1</text>
</g>
<g font-size="2.5">
<text x="215.2" y="225.5">UNLESS OTHERWISE SPECIFIED</text>
<text x="373.3" y="232.9">LOUISVILLE, KY.</text>
<text x="166.5" y="235.9">THIRD ANGLE PROJECTION</text>
</g>
<g font-size="2.3">
<text x="347.2" y="5.6">DWG NO</text>
<text x="399.5" y="5.6">SHT</text>
<text x="267.4" y="225.4">APPROVED BY:</text>
<text x="302.6" y="225.4">DATE</text>
<text x="293.8" y="230.2">.</text>
<text x="306.7" y="230.2">.</text>
<text x="340.8" y="232.8">TECHNOLOGY</text>
<text x="358.3" y="232.8">DEPT</text>
<text x="291.9" y="234.9">CJS</text>
<text x="293.8" y="239.7">.</text>
<text x="304.3" y="234.9">3/23/2017</text>
<text x="306.7" y="239.7">.</text>
<text x="291.9" y="244.4">CJS</text>
<text x="304.3" y="244.4">3/23/2017</text>
<text x="385.6" y="268.3">SHEET:</text>
<text x="404.6" y="268.3">OF</text>
</g>
<text font-size="2" x="366.7" y="232.9">LOC</text>
<g font-size="1.8">
<text x="262.1" y="233.9">CHECKED</text>
<text x="262.1" y="229.2">DRAWN</text>
<text x="262.1" y="238.7">ENGRG.</text>
<text x="319.3" y="236.5">TITLE</text>
<text x="262.1" y="243.4">ISSUED</text>
<text x="319.4" y="257.7">SIZE</text>
<text x="326.8" y="258.1">DWG. NO. &amp; FILENAME</text>
<text x="318.8" y="267">DRW</text>
<text x="318.8" y="269.1">VER</text>
<text x="334.1" y="267">GEOM</text>
<text x="334.1" y="269.1">VER</text>
<text x="350" y="267.7">STATUS</text>
</g>
</svg>
